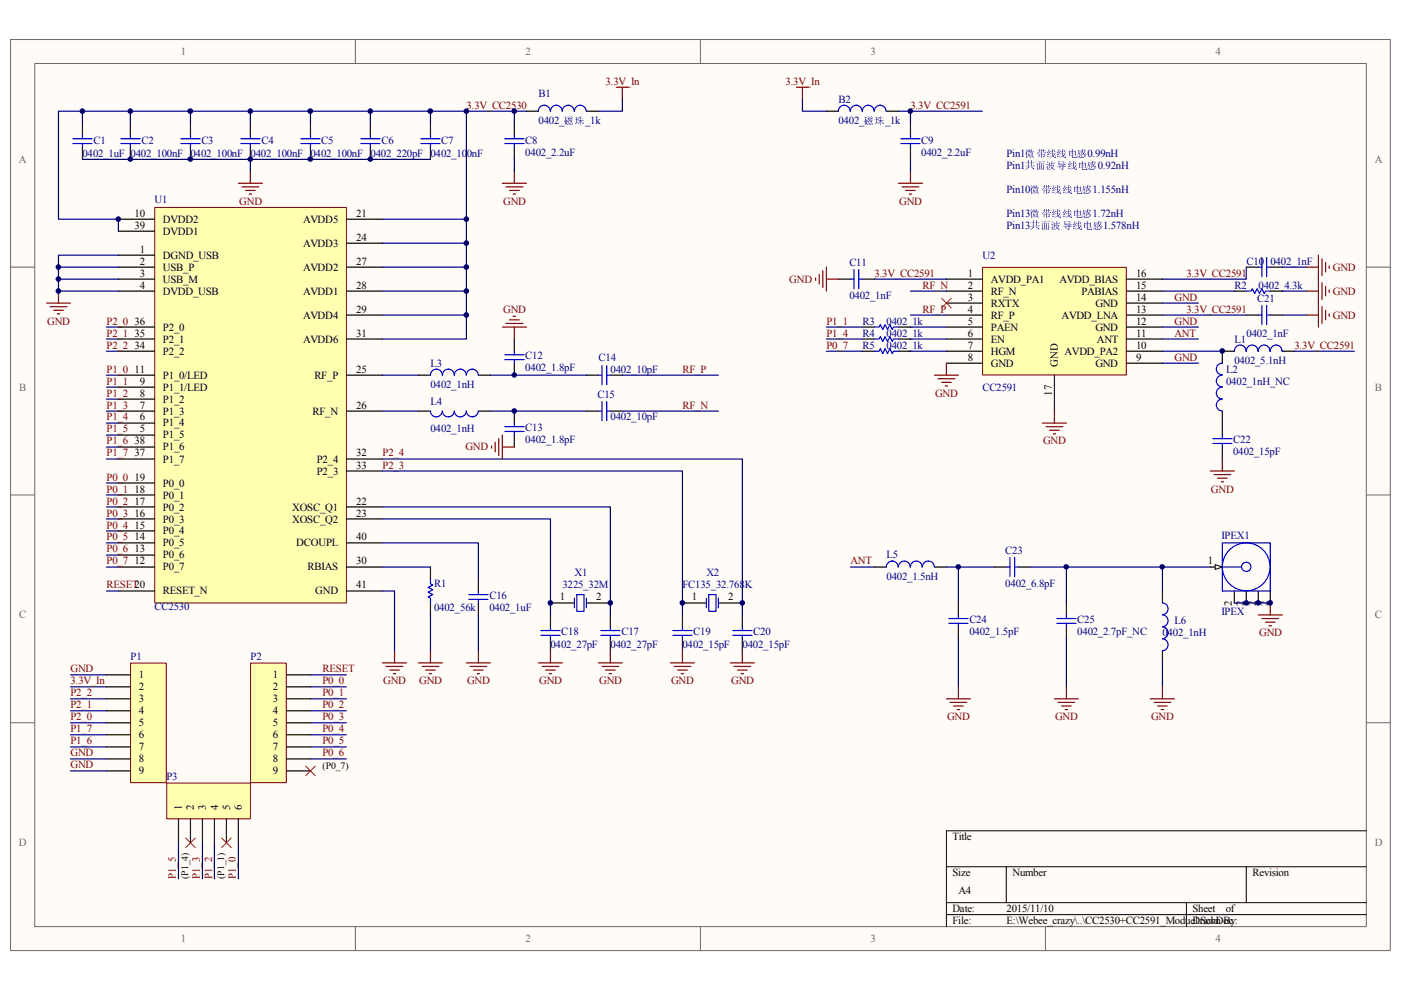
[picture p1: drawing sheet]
<svg xmlns="http://www.w3.org/2000/svg" width="297mm" height="210mm" viewBox="0 0 297 210" stroke-linecap="round" stroke-linejoin="round" font-family="sans-serif">
<path d="M2.3 8.4h292.5v193.1h-292.5z" fill="#fffcf8"/>
<path d="M2.2 8.4h292.6v193.1h-292.6z" fill="none" stroke="#696969" stroke-width=".21"/>
<path d="M7.4 13.5h282.3v183h-282.3z" fill="#fffcf8"/>
<g fill="none" stroke="#696969" stroke-width=".21">
<path d="M7.4 13.5h282.3v183h-282.3zM75.3 8.3v5.1M148.5 8.3v5.1M221.7 8.3v5.1M2.2 56.6h5.1M289.7 56.6h5.1M2.2 104.9h5.1M289.7 104.9h5.1M2.2 153.2h5.1M289.7 153.2h5.1M75.3 196.5v5.1M148.5 196.5v5.1"/>
<path d="M221.7 196.5v5.1"/>
</g>
<path d="M289.7 176.1h-89v20.4M200.7 183.8h89M200.7 191.4h89M200.7 193.9h89M213.4 183.8v7.6M251.5 191.4v5.1M264.2 183.8v7.6" fill="none" stroke="#000" stroke-width=".21"/>
<path d="M32.8 44h40.6v83.8h-40.6z" fill="#ffffb0"/>
<path d="M32.8 44h40.6v83.8h-40.6z" fill="none" stroke="#800000" stroke-width=".21"/>
<g fill="none" stroke="#000" stroke-width=".25">
<path d="M17.5 26.1v2.6M17.5 31.2v2.6M27.6 26.1v2.6M27.6 31.2v2.6M40.4 26.1v2.6M40.4 31.2v2.6M53.1 26.1v2.6M53.1 31.2v2.6M65.8 26.1v2.6M65.8 31.2v2.6M78.5 26.1v2.6M78.5 31.2v2.6"/>
<path d="M91.3 26.1v2.6M91.3 31.2v2.6M109 26.1v2.6M109 31.2v2.6M111.6 23.6h2.6M124.3 23.6h2.6M25.1 46.5h7.7M25.1 49h7.7M25.1 54.1h7.7M25.1 56.6h7.7M25.1 59.2h7.7M73.4 46.5h7.7"/>
<path d="M73.4 56.6h7.7M73.4 51.6h7.7M25.1 61.7h7.7M25.1 74.5h7.7M25.1 71.9h7.7M25.1 69.3h7.7M25.1 79.5h7.7M73.4 61.7h7.7M73.4 71.9h7.7M73.4 79.5h7.7M73.4 66.8h7.7M88.7 79.5h2.6"/>
<path d="M101.4 79.5h2.6M109 71.9v2.6M109 77v2.5M124.3 79.5h2.6M129.4 79.5h2.5M25.1 82.1h7.7M25.1 84.6h7.7M25.1 87.2h7.7M25.1 89.7h7.7M25.1 92.2h7.7M25.1 94.8h7.7M25.1 97.3h7.7"/>
<path d="M73.4 87.2h7.7M73.4 97.3h7.7M73.4 99.9h7.7M88.7 87.2h2.6M101.4 87.2h2.6M25.1 102.4h7.7M25.1 104.9h7.7M25.1 107.5h7.7M25.1 110h7.7M25.1 112.6h7.7M25.1 115.1h7.7M25.1 117.7h7.7"/>
<path d="M73.4 107.5h7.7M73.4 110h7.7M73.4 115.1h7.7M25.1 120.2h7.7M25.1 125.3h7.7M73.4 120.2h7.7M73.4 125.3h7.7M91.3 120.2v2.6M91.3 127.8v2.6M101.4 122.8v2.5M101.4 127.8v2.6M116.7 127.8h5.1"/>
<path d="M116.7 130.4v2.5M116.7 135.5v2.5M124.3 127.8h5.1M129.4 130.4v2.5M129.4 135.5v2.5M144.7 127.8h5.1M144.7 130.4v2.5M144.7 135.5v2.5M152.3 127.8h5.1M157.4 130.4v2.5M157.4 135.5v2.5"/>
</g>
<g fill="none" stroke="#00f" stroke-width=".25">
<path d="M15.4 30.4h4.1M15.4 29.4h4.1M17.5 28.7v.7M17.5 30.4v.8M25.6 30.4h4.1M25.6 29.4h4.1M27.6 28.7v.7M27.6 30.4v.8M38.4 30.4h4M38.4 29.4h4M40.4 28.7v.7M40.4 30.4v.8"/>
<path d="M51.1 30.4h4M51.1 29.4h4M53.1 28.7v.7M53.1 30.4v.8M63.8 30.4h4.1M63.8 29.4h4.1M65.8 28.7v.7M65.8 30.4v.8M76.5 30.4h4.1M76.5 29.4h4.1M78.5 28.7v.7M78.5 30.4v.8"/>
<path d="M89.2 30.4h4.1M89.2 29.4h4.1M91.3 28.7v.7M91.3 30.4v.8M107 30.4h4.1M107 29.4h4.1M109 28.7v.7M109 30.4v.8M114.1 23.6a1.27 1.27 0 0 1 1.3-1.3 1.27 1.27 0 0 1 1.3 1.3M116.7 23.6a1.25 1.25 0 0 1 1.3-1.3 1.25 1.25 0 0 1 1.2 1.3 1.27 1.27 0 0 1 1.3-1.3 1.27 1.27 0 0 1 1.2 1.3M121.8 23.6a1.25 1.25 0 0 1 1.2-1.3 1.25 1.25 0 0 1 1.3 1.3M91.3 79.5a1.25 1.25 0 0 1 1.2-1.2 1.25 1.25 0 0 1 1.3 1.2"/>
<path d="M93.8 79.5a1.25 1.25 0 0 1 1.3-1.2 1.25 1.25 0 0 1 1.2 1.2M96.3 79.5a1.25 1.25 0 0 1 1.3-1.2 1.25 1.25 0 0 1 1.2 1.2M98.9 79.5a1.25 1.25 0 0 1 1.2-1.2 1.25 1.25 0 0 1 1.3 1.2M107 75.2h4.1M107 76.2h4.1M109 74.5v.7M109 76.2v.8M126.9 79.5h.7M127.6 77.5v4.1M128.6 77.5v4.1M128.6 79.5h.8M91.3 87.2a1.25 1.25 0 0 0 1.2 1.2 1.25 1.25 0 0 0 1.3-1.2"/>
<path d="M93.8 87.2a1.25 1.25 0 0 0 1.3 1.2 1.25 1.25 0 0 0 1.2-1.2M96.3 87.2a1.25 1.25 0 0 0 1.3 1.2 1.25 1.25 0 0 0 1.2-1.2M98.9 87.2a1.25 1.25 0 0 0 1.2 1.2 1.25 1.25 0 0 0 1.3-1.2M91.3 122.8v1l.5 .2-1 .5 1 .6-1 .5 1 .5-1 .5 .5 .2v1M99.4 126.1h4.1M99.4 127.1h4.1M101.4 125.3v.8M101.4 127.1v.7M114.7 134.7h4M114.7 133.7h4M116.7 132.9v.8M116.7 134.7v.8"/>
<path d="M121.8 126.8v2.1M122.3 126.1h1.5v3.5h-1.5zM124.3 126.8v2.1M127.4 134.7h4M127.4 133.7h4M129.4 132.9v.8M129.4 134.7v.8M142.7 134.7h4M142.7 133.7h4M144.7 132.9v.8M144.7 134.7v.8M149.8 126.8v2.1"/>
<path d="M150.3 126.1h1.5v3.5h-1.5zM152.3 126.8v2.1M155.4 134.7h4M155.4 133.7h4M157.4 132.9v.8M157.4 134.7v.8"/>
</g>
<g fill="none" stroke="#000080" stroke-width=".25">
<path d="M17.5 33.8h73.8M17.5 23.6v2.5M27.6 23.6v2.5M40.4 23.6v2.5M53.1 23.6v2.5M53.1 33.8v2.5M65.8 23.6v2.5M78.5 23.6v2.5M91.3 23.6v2.5M98.9 23.6v22.9h-17.8M109 23.6v2.5M109 33.8v2.5"/>
<path d="M111.6 23.6h-99.2v22.9h12.7v2.5M131.9 21v2.6h-5M12.4 56.6h12.7M12.4 59.2h12.7M25.1 54.1h-12.7v7.6h12.7M81.1 51.6h17.8v20.3h-17.8M81.1 56.6h17.8M98.9 46.5v5.1M22.6 79.5h2.5M22.6 69.3h2.5M22.6 71.9h2.5M22.6 74.5h2.5"/>
<path d="M81.1 79.5h7.6M81.1 66.8h17.8M81.1 61.7h17.8M22.6 87.2h2.5M22.6 82.1h2.5M22.6 84.6h2.5M22.6 89.7h2.5M22.6 92.2h2.5M22.6 94.8h2.5M22.6 97.3h2.5M81.1 99.9h63.6v30.5M81.1 97.3h76.3v33.1"/>
<path d="M81.1 87.2h7.6M22.6 102.4h2.5M22.6 104.9h2.5M22.6 107.5h2.5M22.6 110h2.5M22.6 112.6h2.5M22.6 115.1h2.5M22.6 117.7h2.5M81.1 115.1h20.3v7.7M81.1 110h35.6v20.4M81.1 107.5h48.3v22.9M22.6 120.2h2.5"/>
<path d="M22.6 125.3h2.5M81.1 125.3h2.5v12.7M81.1 120.2h10.2M91.3 130.4v7.6M101.4 130.4v7.6M14.9 143.1h7.7M14.9 145.6h7.7M14.9 148.2h7.7M14.9 150.7h7.7M14.9 153.2h7.7M14.9 155.8h7.7M14.9 158.4h7.7"/>
<path d="M65.8 143.1h7.6M65.8 145.6h7.6M65.8 148.2h7.6M65.8 150.7h7.6M65.8 153.2h7.6M65.8 155.8h7.6M65.8 158.4h7.6M37.8 178.7v7.6M42.9 178.7v7.6M45.5 178.7v7.6M50.5 178.7v7.6M65.8 160.9h7.6"/>
</g>
<g fill="none" stroke="#800000" stroke-width=".25">
<path d="M130.7 18.5h2.5M131.9 18.5v2.5M50.5 38.9h5.2M51.3 39.6h3.6M53.1 36.3v2.6M106.5 38.9h5.1M107.3 39.6h3.6M109 36.3v2.6M52.1 40.4h2M52.8 41.1h.5M108 40.4h2.1M108.8 41.1h.5"/>
<path d="M9.9 64.3h5M10.6 65h3.6M11.4 65.8h2M12.1 66.5h.6M12.4 61.7v2.6M83.6 138v2.5M91.3 138v2.5M101.4 138v2.5M116.7 138v2.5M129.4 138v2.5M144.7 138v2.5M157.4 138v2.5"/>
<path d="M81.1 140.5h5.1M81.8 141.3h3.6M82.6 142.1h2.1M83.4 142.8h.5M88.7 140.5h5.1M89.5 141.3h3.5M90.3 142.1h2M91 142.8h.5M98.9 140.5h5.1M99.6 141.3h3.6M100.4 142.1h2M101.2 142.8h.5"/>
<path d="M114.2 140.5h5M114.9 141.3h3.6M115.7 142.1h2M116.5 142.8h.5M126.9 140.5h5M127.6 141.3h3.6M128.4 142.1h2M129.2 142.8h.5M142.2 140.5h5M142.9 141.3h3.6M143.7 142.1h2M144.4 142.8h.5"/>
<path d="M154.9 140.5h5M155.6 141.3h3.6M156.4 142.1h2M157.1 142.8h.5"/>
</g>
<path d="M27.7 140.6h7.6v25.3h-7.6z" fill="#ffffb0"/>
<path d="M27.7 140.6h7.6v25.3h-7.6z" fill="none" stroke="#800000" stroke-width=".21"/>
<path d="M22.6 143.1h5M22.6 145.6h5M22.6 148.2h5M22.6 150.7h5M22.6 153.2h5M22.6 155.8h5M22.6 158.4h5M22.6 160.9h5M22.6 163.4h5" fill="none" stroke="#000" stroke-width=".25"/>
<path d="M35.4 166.1h17.7v7.5h-17.7z" fill="#ffffb0"/>
<path d="M35.3 166h17.8v7.6h-17.8z" fill="none" stroke="#800000" stroke-width=".21"/>
<path d="M37.8 173.6v5.1M40.4 173.6v5.1M42.9 173.6v5.1M45.5 173.6v5.1M48 173.6v5.1M50.5 173.6v5.1" fill="none" stroke="#000" stroke-width=".25"/>
<path d="M53.2 140.6h7.5v25.3h-7.5z" fill="#ffffb0"/>
<path d="M53.1 140.6h7.6v25.3h-7.6z" fill="none" stroke="#800000" stroke-width=".21"/>
<path d="M60.7 143.1h5.1M60.7 145.6h5.1M60.7 148.2h5.1M60.7 150.7h5.1M60.7 153.2h5.1M60.7 155.8h5.1M60.7 158.4h5.1M60.7 160.9h5.1M60.7 163.4h5.1" fill="none" stroke="#000" stroke-width=".25"/>
<path d="M14.9 160.9h7.7M14.9 163.4h7.7" fill="none" stroke="#000080" stroke-width=".25"/>
<path d="M208.4 56.7h30.4v22.8h-30.4z" fill="#ffffb0"/>
<path d="M208.3 56.7h30.5v22.8h-30.5z" fill="none" stroke="#800000" stroke-width=".21"/>
<g fill="none" stroke="#000" stroke-width=".25">
<path d="M175.2 23.6h2.6M187.9 23.6h2.6M193 26.1v2.6M193 31.2v2.6M177.8 59.2h2.5M182.8 59.2h2.6M200.7 59.2h7.6M238.8 59.2h7.7M264.2 56.6h2.6M269.3 56.6h2.6M182.8 69.3h2.6M182.8 71.9h2.6"/>
<path d="M182.8 74.5h2.6M190.5 69.3h2.5M190.5 71.9h2.5M190.5 74.5h2.5M200.7 61.7h7.6M200.7 64.3h7.6M200.7 66.8h7.6M200.7 69.3h7.6M200.7 71.9h7.6M200.7 74.5h7.6M200.7 77h7.6M223.6 79.5v7.7"/>
<path d="M238.8 61.7h7.7M238.8 64.3h7.7M238.8 66.8h7.7M238.8 69.3h7.7M238.8 71.9h7.7M238.8 74.5h7.7M238.8 77h7.7M261.7 61.7h2.5M261.7 74.5h-2.5v2.5M264.2 66.8h2.6M269.3 61.7h2.6M269.3 66.8h2.6"/>
<path d="M271.9 74.5h2.5M109 87.2v2.5M109 92.2v2.6M124.3 87.2h2.6M129.4 87.2h2.5M259.2 87.2v5M259.2 94.8v2.5M185.4 120.2h2.5M198.1 120.2h2.6M203.2 127.8v2.6M203.2 132.9v2.6M210.8 120.2h2.6"/>
<path d="M215.9 120.2h2.6M226.1 127.8v2.6M226.1 132.9v2.6M246.5 125.3v2.5M246.5 138v2.5M256.6 120.2h2.6M269.3 125.3v2.5"/>
</g>
<g fill="none" stroke="#00f" stroke-width=".25">
<path d="M177.8 23.6a1.25 1.25 0 0 1 1.2-1.3 1.25 1.25 0 0 1 1.3 1.3 1.29 1.29 0 0 1 1.2-1.3 1.29 1.29 0 0 1 1.3 1.3 1.25 1.25 0 0 1 1.3-1.3 1.25 1.25 0 0 1 1.2 1.3 1.27 1.27 0 0 1 1.3-1.3 1.27 1.27 0 0 1 1.3 1.3M191 30.4h4.1M191 29.4h4.1M193 28.7v.7M193 30.4v.8M180.3 59.2h.8M181.1 57.1v4.1M182.1 57.1v4.1M182.1 59.2h.7M266.8 56.6h.7M267.5 54.6v4.1M268.6 54.6v4.1"/>
<path d="M268.6 56.6h.7M185.4 69.3h1l.2-.5 .6 1 .5-1 .5 1 .5-1 .5 1 .2-.5h1.1M185.4 71.9h1l.2-.5 .6 1 .5-1 .5 1 .5-1 .5 1 .2-.5h1.1M185.4 74.5h1l.2-.6 .6 1.1 .5-1.1 .5 1.1 .5-1.1 .5 1.1 .2-.5h1.1M259.2 79.5a1.23 1.23 0 0 0-1.3 1.3 1.23 1.23 0 0 0 1.3 1.2M259.2 77a1.23 1.23 0 0 0-1.3 1.2 1.23 1.23 0 0 0 1.3 1.3M264.2 74.4a1.25 1.25 0 0 0-1.3-1.2 1.25 1.25 0 0 0-1.2 1.3M264.2 61.7h1.1l.2-.5 .5 1 .5-1 .5 1 .5-1 .6 1 .2-.5h1M266.7 74.4a1.25 1.25 0 0 0-1.2-1.2 1.25 1.25 0 0 0-1.3 1.3M266.8 66.8h.7M267.5 64.8v4M268.6 64.8v4"/>
<path d="M268.6 66.8h.7M269.3 74.4a1.25 1.25 0 0 0-1.3-1.2 1.25 1.25 0 0 0-1.2 1.3M271.8 74.4a1.25 1.25 0 0 0-1.2-1.2 1.25 1.25 0 0 0-1.3 1.3M107 90.5h4.1M107 91.5h4.1M109 89.7v.8M109 91.5v.7M126.9 87.2h.7M127.6 85.1v4.1M128.6 85.1v4.1M128.6 87.2h.8M257.1 94h4.1"/>
<path d="M257.1 93h4.1M259.2 84.6a1.25 1.25 0 0 0-1.3 1.3 1.25 1.25 0 0 0 1.3 1.2M259.2 82.1a1.25 1.25 0 0 0-1.3 1.2 1.25 1.25 0 0 0 1.3 1.3M259.2 92.2v.8M259.2 94v.8M214.1 118.2v4.1M215.1 118.2v4.1M187.9 120.2a1.26 1.26 0 0 1 1.3-1.2 1.23 1.23 0 0 1 1.2 1.2M190.5 120.2a1.23 1.23 0 0 1 1.2-1.2 1.23 1.23 0 0 1 1.3 1.2M193 120.2a1.23 1.23 0 0 1 1.3-1.2 1.23 1.23 0 0 1 1.2 1.2M195.6 120.2a1.25 1.25 0 0 1 1.2-1.2 1.25 1.25 0 0 1 1.3 1.2M201.2 132.2h4"/>
<path d="M201.2 131.1h4M203.2 130.4v.7M203.2 132.2v.7M213.4 120.2h.7M215.1 120.2h.8M224.1 132.2h4M224.1 131.1h4M226.1 130.4v.7M226.1 132.2v.7M246.5 127.8a1.25 1.25 0 0 1 1.1 1.3 1.25 1.25 0 0 1-1.1 1.2M246.5 130.4a1.25 1.25 0 0 1 1.1 1.2 1.25 1.25 0 0 1-1.1 1.3M246.5 132.9a1.25 1.25 0 0 1 1.1 1.3 1.25 1.25 0 0 1-1.1 1.2"/>
<path d="M246.5 135.5a1.25 1.25 0 0 1 1.1 1.2 1.25 1.25 0 0 1-1.1 1.3"/>
<circle cx="264.2" cy="120.2" r="5.1"/>
<circle cx="264.2" cy="120.2" r=".98"/>
</g>
<g fill="none" stroke="#000080" stroke-width=".25">
<path d="M170.1 21v2.6h5.1M190.5 23.6h17.8M193 23.6v2.5M193 33.8v2.5M185.4 59.2h15.3M264.2 56.6v2.6h-17.7M271.9 56.6h5.1M104 79.5h20.3M131.9 79.5h20.4M175.2 69.3h7.6M175.2 71.9h7.6M175.2 74.5h7.6"/>
<path d="M193 61.7h7.7M193 66.8h7.7M193 69.3h7.7M193 71.9h7.7M193 74.5h7.7M246.5 61.7h15.2M246.5 66.8h17.7M246.5 69.3h7.6M246.5 71.9h7.6M246.5 74.5h12.7M246.5 64.3h7.6M246.5 77h7.6"/>
<path d="M271.9 61.7h5.1M271.9 66.8h5.1M274.4 74.5h12.7M104 87.2h20.3M131.9 87.2h20.4M180.3 120.2h5.1M200.7 120.2h10.1M203.2 120.2v7.6M203.2 135.5v10.1M218.5 120.2h38.1M226.1 120.2v7.6M226.1 135.5v10.1"/>
<path d="M246.5 120.2v5.1M246.5 140.5v5.1"/>
</g>
<g fill="none" stroke="#800000" stroke-width=".25">
<path d="M168.9 18.5h2.5M170.1 18.5v2.5M190.5 38.9h5.1M191.3 39.6h3.5M193 36.3v2.6M172.9 58.9v.5M173.7 58.2v2M174.5 57.4v3.6M175.2 56.6v5.1M175.2 59.2h2.6M192 40.4h2.1M192.8 41.1h.5"/>
<path d="M277 56.6h2.5M279.5 54.1v15.2M280.3 54.9v3.5M280.3 59.9v3.6M281 55.6v2.1M281.8 56.4v.5M106.5 69.3h5.1M107.3 68.6h3.6M108 67.8h2.1M108.8 67.1h.5M109 69.3v2.6M198.1 79.5h5.1"/>
<path d="M200.7 77v2.5M277 66.8h2.5M277 61.7h2.5M280.3 65v3.6M281 60.7v2M281 65.8v2M281.8 61.5v.5M281.8 66.5v.6M104.2 94.5v.5M105 93.8v2M105.7 93v3.6M106.5 92.2v5.1"/>
<path d="M106.5 94.8h2.5M198.9 80.3h3.5M199.6 81.1h2.1M200.4 81.8h.5M221 89.7h5.1M221.8 90.5h3.5M222.5 91.2h2.1M223.3 92h.5M223.6 87.2v2.5M256.6 99.9h5.1M259.2 97.3v2.6M257.4 100.6h3.5"/>
<path d="M258.1 101.4h2.1M258.9 102.2h.5M200.7 148.2h5M201.4 148.9h3.6M202.2 149.7h2M202.9 150.5h.6M203.2 145.6v2.6M223.6 148.2h5M224.3 148.9h3.6M225.1 149.7h2M225.8 150.5h.6M226.1 145.6v2.6"/>
<path d="M243.9 148.2h5.1M244.7 148.9h3.5M245.4 149.7h2.1M246.2 150.5h.5M246.5 145.6v2.6"/>
</g>
<path d="M199.6 63.2l2.1 2.1M201.7 63.2l-2.1 2.1M39.4 177.7l2 2M41.4 177.7l-2 2M47 177.7l2 2M49 177.7l-2 2M64.8 162.4l2 2.1M66.8 162.4l-2 2.1" fill="none" stroke="#f00" stroke-width=".21"/>
<path d="M257.6 119.7l1.6 .5-1.6 .5z" fill="#fffcf8"/>
<path d="M257.6 119.7l1.6 .5-1.6 .5z" fill="none" stroke="#000" stroke-width=".21"/>
<path d="M261.7 125.3v2.5M264.2 125.3v2.5M266.8 125.3v2.5" fill="none" stroke="#000" stroke-width=".25"/>
<path d="M259.2 115.1h10.1v10.2h-10.1zM259.2 120.2h4" fill="none" stroke="#00f" stroke-width=".25"/>
<path d="M261.7 127.8h7.6" fill="none" stroke="#000080" stroke-width=".25"/>
<path d="M266.8 130.4h5.1M267.5 131.1h3.6M268.3 131.9h2M269.1 132.7h.5M269.3 127.8v2.6" fill="none" stroke="#800000" stroke-width=".25"/>
<circle cx="12.4" cy="61.7" r=".49" fill="#000080"/>
<circle cx="12.4" cy="61.7" r=".49" fill="none" stroke="#000080" stroke-width=".21"/>
<circle cx="12.4" cy="59.2" r=".49" fill="#000080"/>
<circle cx="12.4" cy="59.2" r=".49" fill="none" stroke="#000080" stroke-width=".21"/>
<circle cx="12.4" cy="56.6" r=".49" fill="#000080"/>
<circle cx="12.4" cy="56.6" r=".49" fill="none" stroke="#000080" stroke-width=".21"/>
<circle cx="17.5" cy="23.6" r=".49" fill="#000080"/>
<circle cx="17.5" cy="23.6" r=".49" fill="none" stroke="#000080" stroke-width=".21"/>
<circle cx="25.1" cy="46.5" r=".49" fill="#000080"/>
<circle cx="25.1" cy="46.5" r=".49" fill="none" stroke="#000080" stroke-width=".21"/>
<circle cx="27.6" cy="33.7" r=".47" fill="#000080"/>
<circle cx="27.6" cy="33.7" r=".47" fill="none" stroke="#000080" stroke-width=".21"/>
<circle cx="27.6" cy="23.6" r=".48" fill="#000080"/>
<circle cx="27.6" cy="23.6" r=".48" fill="none" stroke="#000080" stroke-width=".21"/>
<circle cx="40.4" cy="33.7" r=".48" fill="#000080"/>
<circle cx="40.4" cy="33.7" r=".48" fill="none" stroke="#000080" stroke-width=".21"/>
<circle cx="40.4" cy="23.6" r=".49" fill="#000080"/>
<circle cx="40.4" cy="23.6" r=".49" fill="none" stroke="#000080" stroke-width=".21"/>
<circle cx="53.1" cy="33.7" r=".48" fill="#000080"/>
<circle cx="53.1" cy="33.7" r=".48" fill="none" stroke="#000080" stroke-width=".21"/>
<circle cx="53.1" cy="23.6" r=".49" fill="#000080"/>
<circle cx="53.1" cy="23.6" r=".49" fill="none" stroke="#000080" stroke-width=".21"/>
<circle cx="65.8" cy="33.7" r=".48" fill="#000080"/>
<circle cx="65.8" cy="33.7" r=".48" fill="none" stroke="#000080" stroke-width=".21"/>
<circle cx="65.8" cy="23.6" r=".49" fill="#000080"/>
<circle cx="65.8" cy="23.6" r=".49" fill="none" stroke="#000080" stroke-width=".21"/>
<circle cx="78.5" cy="33.7" r=".48" fill="#000080"/>
<circle cx="78.5" cy="33.7" r=".48" fill="none" stroke="#000080" stroke-width=".21"/>
<circle cx="78.5" cy="23.6" r=".49" fill="#000080"/>
<circle cx="78.5" cy="23.6" r=".49" fill="none" stroke="#000080" stroke-width=".21"/>
<circle cx="91.2" cy="23.6" r=".5" fill="#000080"/>
<circle cx="91.2" cy="23.6" r=".5" fill="none" stroke="#000080" stroke-width=".21"/>
<circle cx="98.9" cy="66.8" r=".49" fill="#000080"/>
<circle cx="98.9" cy="66.8" r=".49" fill="none" stroke="#000080" stroke-width=".21"/>
<circle cx="98.9" cy="61.7" r=".49" fill="#000080"/>
<circle cx="98.9" cy="61.7" r=".49" fill="none" stroke="#000080" stroke-width=".21"/>
<circle cx="98.9" cy="56.6" r=".49" fill="#000080"/>
<circle cx="98.9" cy="56.6" r=".49" fill="none" stroke="#000080" stroke-width=".21"/>
<circle cx="98.9" cy="51.5" r=".49" fill="#000080"/>
<circle cx="98.9" cy="51.5" r=".49" fill="none" stroke="#000080" stroke-width=".21"/>
<circle cx="98.9" cy="46.5" r=".49" fill="#000080"/>
<circle cx="98.9" cy="46.5" r=".49" fill="none" stroke="#000080" stroke-width=".21"/>
<circle cx="98.9" cy="23.6" r=".49" fill="#000080"/>
<circle cx="98.9" cy="23.6" r=".49" fill="none" stroke="#000080" stroke-width=".21"/>
<circle cx="109" cy="87.1" r=".48" fill="#000080"/>
<circle cx="109" cy="87.1" r=".48" fill="none" stroke="#000080" stroke-width=".21"/>
<circle cx="109" cy="79.5" r=".47" fill="#000080"/>
<circle cx="109" cy="79.5" r=".47" fill="none" stroke="#000080" stroke-width=".21"/>
<circle cx="109" cy="23.6" r=".48" fill="#000080"/>
<circle cx="109" cy="23.6" r=".48" fill="none" stroke="#000080" stroke-width=".21"/>
<circle cx="116.7" cy="127.8" r=".49" fill="#000080"/>
<circle cx="116.7" cy="127.8" r=".49" fill="none" stroke="#000080" stroke-width=".21"/>
<circle cx="129.4" cy="127.8" r=".48" fill="#000080"/>
<circle cx="129.4" cy="127.8" r=".48" fill="none" stroke="#000080" stroke-width=".21"/>
<circle cx="144.7" cy="127.8" r=".49" fill="#000080"/>
<circle cx="144.7" cy="127.8" r=".49" fill="none" stroke="#000080" stroke-width=".21"/>
<circle cx="157.4" cy="127.8" r=".48" fill="#000080"/>
<circle cx="157.4" cy="127.8" r=".48" fill="none" stroke="#000080" stroke-width=".21"/>
<circle cx="193" cy="23.6" r=".48" fill="#000080"/>
<circle cx="193" cy="23.6" r=".48" fill="none" stroke="#000080" stroke-width=".21"/>
<circle cx="203.2" cy="120.2" r=".48" fill="#000080"/>
<circle cx="203.2" cy="120.2" r=".48" fill="none" stroke="#000080" stroke-width=".21"/>
<circle cx="226.1" cy="120.2" r=".49" fill="#000080"/>
<circle cx="226.1" cy="120.2" r=".49" fill="none" stroke="#000080" stroke-width=".21"/>
<circle cx="246.4" cy="120.2" r=".48" fill="#000080"/>
<circle cx="246.4" cy="120.2" r=".48" fill="none" stroke="#000080" stroke-width=".21"/>
<circle cx="259.1" cy="74.4" r=".49" fill="#000080"/>
<circle cx="259.1" cy="74.4" r=".49" fill="none" stroke="#000080" stroke-width=".21"/>
<circle cx="264.2" cy="127.8" r=".48" fill="#000080"/>
<circle cx="264.2" cy="127.8" r=".48" fill="none" stroke="#000080" stroke-width=".21"/>
<circle cx="266.8" cy="127.8" r=".49" fill="#000080"/>
<circle cx="266.8" cy="127.8" r=".49" fill="none" stroke="#000080" stroke-width=".21"/>
<circle cx="269.3" cy="127.8" r=".48" fill="#000080"/>
<circle cx="269.3" cy="127.8" r=".48" fill="none" stroke="#000080" stroke-width=".21"/>
<g font-size="2.3" fill="#696969">
<text x="38.3" y="11.6">1</text>
<text x="111.4" y="11.6">2</text>
<text x="184.6" y="11.6">3</text>
<text x="257.7" y="11.6">4</text>
<text x="4" y="34.5">A</text>
<text x="291.5" y="34.5">A</text>
<text x="4.1" y="82.8">B</text>
<text x="291.5" y="82.8">B</text>
<text x="4.1" y="131.1">C</text>
<text x="291.5" y="131.1">C</text>
<text x="4" y="179.4">D</text>
<text x="291.5" y="179.4">D</text>
<text x="38.3" y="199.8">1</text>
<text x="111.4" y="199.8">2</text>
<text x="184.6" y="199.8">3</text>
<text x="257.7" y="199.8">4</text>
</g>
<g font-size="2.3" fill="#800000">
<text x="128.4" y="18">3.3V_In</text>
<text x="166.5" y="18">3.3V_In</text>
<text x="98.9" y="23.1">3.3V_CC2530</text>
<text x="193" y="23.1">3.3V_CC2591</text>
<text x="50.7" y="43.4">GND</text>
<text x="106.7" y="43.4">GND</text>
<text x="190.6" y="43.4">GND</text>
<text x="167.3" y="59.9">GND</text>
<text x="185.4" y="58.7">3.3V_CC2591</text>
<text x="251.5" y="58.7">3.3V_CC2591</text>
<text x="282.6" y="57.4">GND</text>
<text x="195.6" y="61.2">RF_N</text>
<text x="249" y="63.8">GND</text>
<text x="282.6" y="62.5">GND</text>
<text x="10" y="68.8">GND</text>
<text x="22.6" y="68.8">P2_0</text>
<text x="22.6" y="71.4">P2_1</text>
<text x="106.7" y="66.3">GND</text>
<text x="175.2" y="68.8">P1_1</text>
<text x="175.2" y="71.4">P1_4</text>
<text x="195.6" y="66.3">RF_P</text>
<text x="249" y="71.4">ANT</text>
<text x="249" y="68.8">GND</text>
<text x="251.5" y="66.3">3.3V_CC2591</text>
<text x="282.6" y="67.6">GND</text>
<text x="22.6" y="73.9">P2_2</text>
<text x="175.2" y="73.9">P0_7</text>
<text x="249" y="76.5">GND</text>
<text x="274.4" y="73.9">3.3V_CC2591</text>
<text x="22.6" y="79">P1_0</text>
<text x="22.6" y="81.5">P1_1</text>
<text x="144.7" y="79">RF_P</text>
<text x="22.6" y="84.1">P1_2</text>
<text x="22.6" y="86.6">P1_3</text>
<text x="22.6" y="89.2">P1_4</text>
<text x="144.7" y="86.6">RF_N</text>
<text x="198.2" y="84.1">GND</text>
<text x="22.6" y="91.7">P1_5</text>
<text x="22.6" y="94.2">P1_6</text>
<text x="98.7" y="95.5">GND</text>
<text x="221.1" y="94.2">GND</text>
<text x="22.6" y="96.8">P1_7</text>
<text x="22.6" y="101.9">P0_0</text>
<text x="81.1" y="96.8">P2_4</text>
<text x="81.1" y="99.4">P2_3</text>
<text x="22.6" y="104.4">P0_1</text>
<text x="22.6" y="107">P0_2</text>
<text x="256.7" y="104.4">GND</text>
<text x="22.6" y="109.5">P0_3</text>
<text x="22.6" y="112.1">P0_4</text>
<text x="22.6" y="114.6">P0_5</text>
<text x="22.6" y="117.1">P0_6</text>
<text x="22.6" y="119.7">P0_7</text>
<text x="180.3" y="119.7">ANT</text>
<text x="22.6" y="124.8">RESET20</text>
<text x="267" y="134.9">GND</text>
<text x="15" y="142.6">GND</text>
<text x="68.4" y="142.6">RESET</text>
<text x="15" y="147.7">P2_2</text>
<text x="15" y="145.1">3.3V_In</text>
<text x="68.4" y="145.1">P0_0</text>
<text x="68.4" y="147.7">P0_1</text>
<text x="81.2" y="145.1">GND</text>
<text x="88.9" y="145.1">GND</text>
<text x="99.1" y="145.1">GND</text>
<text x="114.3" y="145.1">GND</text>
<text x="127" y="145.1">GND</text>
<text x="142.3" y="145.1">GND</text>
<text x="155" y="145.1">GND</text>
<text x="15" y="152.7">P2_0</text>
<text x="15" y="150.2">P2_1</text>
<text x="15" y="155.3">P1_7</text>
<text x="68.4" y="150.2">P0_2</text>
<text x="68.4" y="152.7">P0_3</text>
<text x="68.4" y="155.3">P0_4</text>
<text x="200.8" y="152.7">GND</text>
<text x="223.7" y="152.7">GND</text>
<text x="244" y="152.7">GND</text>
<text x="15" y="157.8">P1_6</text>
<text x="15" y="160.4">GND</text>
<text x="68.4" y="157.8">P0_5</text>
<text x="68.4" y="160.4">P0_6</text>
<text x="15" y="162.9">GND</text>
<text x="37.3" y="186.4" transform="rotate(-90 37.3 186.4)">P1_5</text>
<text x="42.4" y="186.4" transform="rotate(-90 42.4 186.4)">P1_3</text>
<text x="45" y="186.4" transform="rotate(-90 45 186.4)">P1_2</text>
<text x="50" y="186.4" transform="rotate(-90 50 186.4)">P1_0</text>
</g>
<g font-size="2.3" fill="#000080">
<text x="114.2" y="20.5">B1</text>
<text x="177.8" y="21.8">B2</text>
<text x="114.2" y="26.4">0402_磁磁_1k</text>
<text x="177.8" y="26.4">0402_磁磁_1k</text>
<text x="17.5" y="33.2">0402_1uF</text>
<text x="19.8" y="30.4">C1</text>
<text x="27.7" y="33.2">0402_100nF</text>
<text x="30" y="30.4">C2</text>
<text x="40.4" y="33.2">0402_100nF</text>
<text x="42.7" y="30.4">C3</text>
<text x="53.1" y="33.2">0402_100nF</text>
<text x="55.4" y="30.4">C4</text>
<text x="65.8" y="33.2">0402_100nF</text>
<text x="68.1" y="30.4">C5</text>
<text x="78.6" y="33.2">0402_220pF</text>
<text x="80.9" y="30.4">C6</text>
<text x="91.3" y="33.2">0402_100nF</text>
<text x="93.6" y="30.4">C7</text>
<text x="111.4" y="33">0402_2.2uF</text>
<text x="111.4" y="30.4">C8</text>
<text x="195.3" y="33">0402_2.2uF</text>
<text x="195.3" y="30.4">C9</text>
<text x="213.4" y="35.8">Pin1共共共共微微微0.92nH</text>
<text x="213.4" y="33.2">Pin1微微微微微微0.99nH</text>
<text x="213.4" y="40.9">Pin10微微微微微微1.155nH</text>
<text x="32.8" y="43.1">U1</text>
<text x="213.4" y="45.9">Pin13微微微微微微1.72nH</text>
<text x="213.4" y="48.5">Pin13共共共共微微微1.578nH</text>
<text x="180.1" y="56.4">C11</text>
<text x="208.3" y="54.8">U2</text>
<text x="264.3" y="56.1">C10</text>
<text x="269.4" y="56.1">0402_1nF</text>
<text x="180.1" y="63.5">0402_1nF</text>
<text x="261.7" y="61.2">R2</text>
<text x="266.6" y="64">C21</text>
<text x="266.8" y="61.2">0402_4.3k</text>
<text x="182.9" y="68.8">R3</text>
<text x="182.9" y="71.4">R4</text>
<text x="188" y="68.8">0402_1k</text>
<text x="188" y="71.4">0402_1k</text>
<text x="264.3" y="71.4">0402_1nF</text>
<text x="91.3" y="77.7">L3</text>
<text x="111.4" y="76.2">C12</text>
<text x="126.9" y="76.5">C14</text>
<text x="182.9" y="73.9">R5</text>
<text x="188" y="73.9">0402_1k</text>
<text x="261.7" y="77.2">0402_5.1nH</text>
<text x="261.7" y="72.6">L1</text>
<text x="91.3" y="82.3">0402_1nH</text>
<text x="111.4" y="78.7">0402_1.8pF</text>
<text x="129.5" y="79">0402_10pF</text>
<text x="208.3" y="82.8">CC2591</text>
<text x="260" y="81.5">0402_1nH_NC</text>
<text x="260" y="79">L2</text>
<text x="91.3" y="85.9">L4</text>
<text x="126.7" y="84.3">C15</text>
<text x="129.5" y="89.2">0402_10pF</text>
<text x="91.3" y="91.7">0402_1nH</text>
<text x="111.4" y="94">0402_1.8pF</text>
<text x="111.4" y="91.4">C13</text>
<text x="261.5" y="94">C22</text>
<text x="261.5" y="96.5">0402_15pF</text>
<text x="188" y="118.4">L5</text>
<text x="213.1" y="117.4">C23</text>
<text x="258.9" y="114.3">IPEX1</text>
<text x="92" y="124.5">R1</text>
<text x="119.2" y="124.8">3225_32M</text>
<text x="121.8" y="122.2">X1</text>
<text x="144.7" y="124.8">FC135_32.768K</text>
<text x="149.8" y="122.2">X2</text>
<text x="188" y="123">0402_1.5nH</text>
<text x="213.1" y="124.5">0402_6.8pF</text>
<text x="32.8" y="129.3">CC2530</text>
<text x="92" y="129.6">0402_56k</text>
<text x="103.8" y="129.6">0402_1uF</text>
<text x="103.8" y="127">C16</text>
<text x="258.9" y="130.3">IPEX</text>
<text x="116.7" y="137.5">0402_27pF</text>
<text x="119" y="134.7">C18</text>
<text x="129.5" y="137.5">0402_27pF</text>
<text x="131.7" y="134.7">C17</text>
<text x="144.7" y="137.5">0402_15pF</text>
<text x="147" y="134.7">C19</text>
<text x="157.4" y="137.5">0402_15pF</text>
<text x="159.7" y="134.7">C20</text>
<text x="205.5" y="134.7">0402_1.5pF</text>
<text x="205.5" y="132.1">C24</text>
<text x="228.4" y="134.7">0402_2.7pF_NC</text>
<text x="228.4" y="132.1">C25</text>
<text x="246.5" y="134.9">0402_1nH</text>
<text x="249" y="132.4">L6</text>
<text x="27.7" y="140">P1</text>
<text x="53.1" y="140">P2</text>
<text x="35.3" y="165.4">P3</text>
</g>
<g font-size="2.3">
<text x="28.5" y="45.9">10</text>
<text x="34.5" y="47.2">DVDD2</text>
<text x="64.3" y="47.2">AVDD5</text>
<text x="75.5" y="45.9">21</text>
<text x="28.5" y="48.5">39</text>
<text x="29.6" y="53.6">1</text>
<text x="34.5" y="49.7">DVDD1</text>
<text x="64.3" y="52.3">AVDD3</text>
<text x="75.5" y="51">24</text>
<text x="29.6" y="56.1">2</text>
<text x="29.6" y="58.7">3</text>
<text x="34.5" y="54.8">DGND_USB</text>
<text x="34.5" y="57.4">USB_P</text>
<text x="34.5" y="59.9">USB_M</text>
<text x="64.3" y="57.4">AVDD2</text>
<text x="75.5" y="56.1">27</text>
<text x="205.2" y="58.7">1</text>
<text x="210.1" y="59.9">AVDD_PA1</text>
<text x="224.6" y="59.9">AVDD_BIAS</text>
<text x="240.9" y="58.7">16</text>
<text x="29.6" y="61.2">4</text>
<text x="34.5" y="62.5">DVDD_USB</text>
<text x="64.3" y="62.5">AVDD1</text>
<text x="75.5" y="61.2">28</text>
<text x="205.2" y="61.2">2</text>
<text x="205.2" y="63.8">3</text>
<text x="210.1" y="62.5">RF_N</text>
<text x="210.1" y="65">RXTX</text>
<text x="229.3" y="62.5">PABIAS</text>
<text x="232.2" y="65">GND</text>
<text x="240.9" y="63.8">14</text>
<text x="240.9" y="61.2">15</text>
<text x="28.5" y="71.4">35</text>
<text x="28.5" y="68.8">36</text>
<text x="34.5" y="70.1">P2_0</text>
<text x="64.3" y="67.6">AVDD4</text>
<text x="75.5" y="66.3">29</text>
<text x="75.5" y="71.4">31</text>
<text x="205.2" y="66.3">4</text>
<text x="205.2" y="68.8">5</text>
<text x="205.2" y="71.4">6</text>
<text x="210.1" y="67.6">RF_P</text>
<text x="210.1" y="70.1">PAEN</text>
<text x="225.1" y="67.6">AVDD_LNA</text>
<text x="232.2" y="70.1">GND</text>
<text x="240.9" y="68.8">12</text>
<text x="240.9" y="71.4">11</text>
<text x="240.9" y="66.3">13</text>
<text x="28.5" y="73.9">34</text>
<text x="34.5" y="75.2">P2_2</text>
<text x="34.5" y="72.6">P2_1</text>
<text x="64.3" y="72.6">AVDD6</text>
<text x="205.2" y="73.9">7</text>
<text x="205.2" y="76.5">8</text>
<text x="210.1" y="72.6">EN</text>
<text x="210.1" y="75.2">HGM</text>
<text x="210.1" y="77.7">GND</text>
<text x="224.3" y="77.8" transform="rotate(-90 224.3 77.8)">GND</text>
<text x="225.7" y="75.2">AVDD_PA2</text>
<text x="232.2" y="77.7">GND</text>
<text x="232.6" y="72.6">ANT</text>
<text x="240.9" y="76.5">9</text>
<text x="240.9" y="73.9">10</text>
<text x="28.5" y="79">11</text>
<text x="29.6" y="81.5">9</text>
<text x="34.5" y="80.3">P1_0/LED</text>
<text x="34.5" y="82.8">P1_1/LED</text>
<text x="66.7" y="80.3">RF_P</text>
<text x="75.5" y="79">25</text>
<text x="223" y="83.9" transform="rotate(-90 223 83.9)">17</text>
<text x="29.6" y="84.1">8</text>
<text x="29.6" y="86.6">7</text>
<text x="29.6" y="89.2">6</text>
<text x="34.5" y="85.3">P1_2</text>
<text x="34.5" y="87.9">P1_3</text>
<text x="66.3" y="87.9">RF_N</text>
<text x="75.5" y="86.6">26</text>
<text x="28.5" y="94.2">38</text>
<text x="29.6" y="91.7">5</text>
<text x="34.5" y="90.4">P1_4</text>
<text x="34.5" y="93">P1_5</text>
<text x="34.5" y="95.5">P1_6</text>
<text x="28.5" y="96.8">37</text>
<text x="28.5" y="101.9">19</text>
<text x="34.5" y="98.1">P1_7</text>
<text x="67.2" y="98.1">P2_4</text>
<text x="67.2" y="100.6">P2_3</text>
<text x="75.5" y="96.8">32</text>
<text x="75.5" y="99.4">33</text>
<text x="28.5" y="104.4">18</text>
<text x="28.5" y="107">17</text>
<text x="34.5" y="103.2">P0_0</text>
<text x="34.5" y="105.7">P0_1</text>
<text x="75.5" y="107">22</text>
<text x="28.5" y="109.5">16</text>
<text x="28.5" y="112.1">15</text>
<text x="34.5" y="108.2">P0_2</text>
<text x="34.5" y="110.8">P0_3</text>
<text x="34.5" y="113.3">P0_4</text>
<text x="61.9" y="108.2">XOSC_Q1</text>
<text x="61.9" y="110.8">XOSC_Q2</text>
<text x="75.5" y="109.5">23</text>
<text x="28.5" y="114.6">14</text>
<text x="28.5" y="117.1">13</text>
<text x="28.5" y="119.7">12</text>
<text x="34.5" y="115.9">P0_5</text>
<text x="34.5" y="118.4">P0_6</text>
<text x="62.8" y="115.9">DCOUPL</text>
<text x="75.5" y="114.6">40</text>
<text x="75.5" y="119.7">30</text>
<text x="256.1" y="119.7">1</text>
<text x="34.5" y="120.9">P0_7</text>
<text x="65.2" y="120.9">RBIAS</text>
<text x="75.5" y="124.8">41</text>
<text x="34.5" y="126">RESET_N</text>
<text x="66.8" y="126">GND</text>
<text x="118.7" y="127.3">1</text>
<text x="126.4" y="127.3">2</text>
<text x="146.7" y="127.3">1</text>
<text x="154.4" y="127.3">2</text>
<text x="261.2" y="128.5" transform="rotate(-90 261.2 128.5)">2</text>
<text x="263.7" y="128.5" transform="rotate(-90 263.7 128.5)">2</text>
<text x="266.3" y="128.5" transform="rotate(-90 266.3 128.5)">2</text>
<text x="268.8" y="128.5" transform="rotate(-90 268.8 128.5)">2</text>
<text x="29.5" y="143.8">1</text>
<text x="57.9" y="143.8">1</text>
<text x="29.5" y="146.4">2</text>
<text x="29.5" y="148.9">3</text>
<text x="57.9" y="146.4">2</text>
<text x="57.9" y="148.9">3</text>
<text x="29.5" y="151.5">4</text>
<text x="29.5" y="154">5</text>
<text x="57.9" y="151.5">4</text>
<text x="57.9" y="154">5</text>
<text x="29.5" y="156.5">6</text>
<text x="29.5" y="159.1">7</text>
<text x="29.5" y="161.6">8</text>
<text x="57.9" y="156.5">6</text>
<text x="57.9" y="159.1">7</text>
<text x="57.9" y="161.6">8</text>
<text x="29.5" y="164.2">9</text>
<text x="57.9" y="164.2">9</text>
<text x="38.6" y="171.8" transform="rotate(-90 38.6 171.8)">1</text>
<text x="41.1" y="171.8" transform="rotate(-90 41.1 171.8)">2</text>
<text x="43.6" y="171.8" transform="rotate(-90 43.6 171.8)">3</text>
<text x="46.2" y="171.8" transform="rotate(-90 46.2 171.8)">4</text>
<text x="48.8" y="171.8" transform="rotate(-90 48.8 171.8)">5</text>
<text x="51.3" y="171.8" transform="rotate(-90 51.3 171.8)">6</text>
<text x="201.9" y="178.1">Title</text>
<text x="201.9" y="185.8">Size</text>
<text x="214.7" y="185.8">Number</text>
<text x="265.6" y="185.8">Revision</text>
<text x="203.2" y="189.6">A4</text>
<text x="201.9" y="193.4">Date:</text>
<text x="201.9" y="196">File:</text>
<text x="213.4" y="193.4">2015/11/10</text>
<text x="213.4" y="196">E:\Webee_crazy\..\CC2530+CC2591_Moduel.SchDoc</text>
<text x="252.8" y="196">Drawn By:</text>
<text x="252.8" y="193.4">Sheet</text>
<text x="259.9" y="193.4">of</text>
</g>
<g font-size="2.1">
<text x="68.4" y="163">(P0_7)</text>
<text x="39.9" y="186.4" transform="rotate(-90 39.9 186.4)">(P1_4)</text>
<text x="47.5" y="186.4" transform="rotate(-90 47.5 186.4)">(P1_1)</text>
</g>
</svg>
